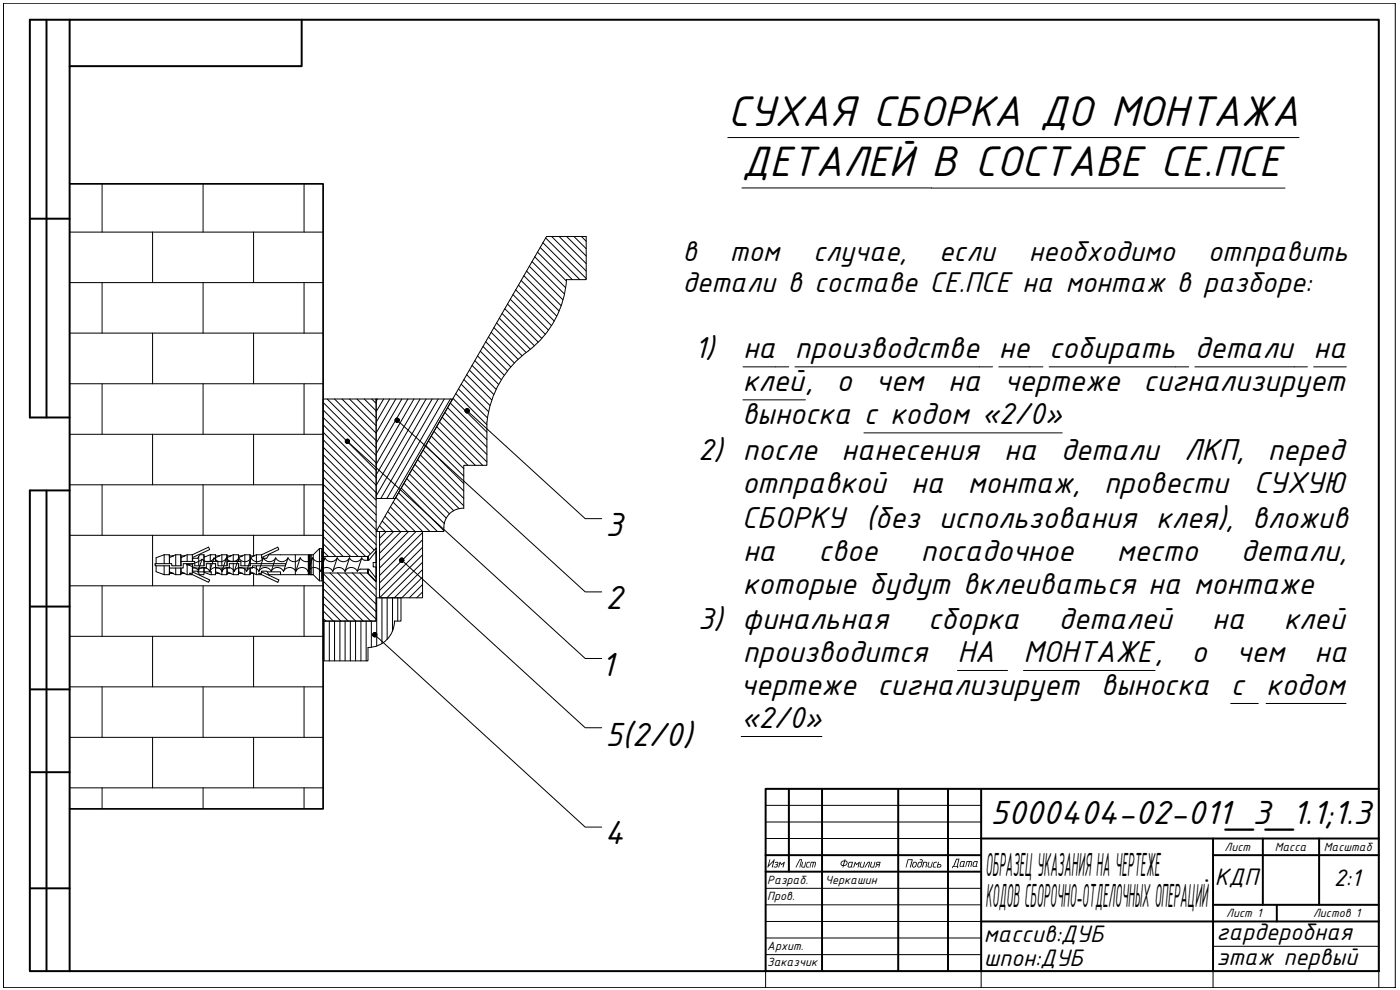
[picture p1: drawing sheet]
<svg xmlns="http://www.w3.org/2000/svg" width="420mm" height="297mm" viewBox="0 0 420 297" stroke-linecap="round" stroke-linejoin="round" font-family="sans-serif">
<g fill="none" stroke="#000" stroke-width=".3">
<path d="M1 1h417.7v295.3h-417.7zM413.8 236.7v59.6M229.8 241.6h64.7M229.8 246.6h64.7M229.8 251.6h64.7M229.8 266.5h64.7M229.8 271.5h64.7M229.8 276.5h64.7M229.8 281.4h64.7M229.8 286.4h64.7M294.5 291.4v4.9M364.1 291.4v4.9"/>
<path d="M364.1 283.9h49.7M413.8 291.4h-184v4.9"/>
</g>
<g fill="none" stroke="#000" stroke-width=".59">
<path d="M14 5.9v119.4M20.9 5.9h392.9v285.5h-392.9zM20.9 5.9h-11.9v119.4h11.9M90.5 5.9v14h-69.6M9 65.6h11.9M14 147.2v144.2M20.9 147.2h-11.9v144.2h11.9M9 182h11.9M9 206.8h11.9M9 231.7h11.9M236.8 236.7v24.8M246.7 236.7v54.7"/>
<path d="M269.6 236.7v54.7M284.5 236.7v54.7M294.5 236.7v54.7M413.8 236.7h-184v54.7M229.8 256.6h64.7M294.5 251.6h119.3M364.1 256.6h49.7M364.1 251.6v39.8M379 251.6v19.9M395.9 251.6v19.9M9 266.5h11.9M229.8 261.5h64.7"/>
<path d="M294.5 276.5h119.3M364.1 271.5h49.7M383.2 271.5v5"/>
</g>
<g fill="#000">
<path d="M234 258.6l.6 .6 .9-.6-.4 1.7-.2-.2 .2-1.1-.6 .5-.4-.5-.3 1.2h-.2zM243.4 258.6h1.4l.1 .4-.4 1.3-.1-.2 .2-1.3h-.4l-.4 1.5 .2-1.5h-.5l-.3 1.5-.2-.1zM260.4 258.6h.7l-.3 1.6-.3-.1 .4-1.3h-.3l-1 1.5-.1-.2zM261.4 258.6l.3 .1-.3 1.3 .7 .1 .4-1.4 .2-.1-.5 1.7h-.8l-.3-.2zM278.7 258.6h.2l-.2 1.5h.6l.4-1.5h.2l-.5 1.7h-.7l-.3-.2zM280.2 258.8l.3-.2h.7v.2l-.8 .2-.2 1 .6 .1v.2h-.6l-.3-.2z"/>
<path d="M263 258.7l1.3-.1-.5 1.7h-.2l.2-.8h-.3l-.8 .8-.1-.1 .6-.7-.3-.3zM263.3 258.9l-.1 .4h.6l.2-.5z"/>
<path d="M292.4 258.7l-.3 1.1 .5 .1 .3-.2 .2-1.1zM292.3 258.5l1.1-.1-.3 1.4 .2 .3h-1.2l-.2-.2z"/>
<path d="M281.5 258.6l.3 .1-.2 .6 .9 .2v.5l-.3 .3-1.1-.1zM281.5 259.5l-.1 .6 .8-.2v-.3z"/>
</g>
<g fill="none" stroke="#000" stroke-width=".3">
<path d="M59.5 171a2.05 2.05 0 0 1 3.4 .4 2.05 2.05 0 0 1 1.9-1.1 2.05 2.05 0 0 1 1.8 1.1M60.6 167.8l-1.1 3.2M60.7 167.8l-2.6 1.3-2.1 .3 1.8 .6 1.7 1M64.2 167.4a2.18 2.18 0 0 1-3.6 .4M64.2 167.4l-1.3 4M64.3 167.4a2.05 2.05 0 0 0 1.8 1.1 2.05 2.05 0 0 0 1.9-1.1 2.05 2.05 0 0 0 1.8 1.1 2.05 2.05 0 0 0 1.9-1.1 2.05 2.05 0 0 0 1.8 1.1 2.05 2.05 0 0 0 1.8-1.1 2.05 2.05 0 0 0 1.9 1.1 2.05 2.05 0 0 0 1.8-1.1M66.6 171.4a2.05 2.05 0 0 1 1.9-1.1 2.05 2.05 0 0 1 1.8 1.1M67.9 167.4l-1.3 4M71.7 167.4l-1.4 4M74 171.4a2.05 2.05 0 0 1 1.9-1.1 2.05 2.05 0 0 1 1.8 1.1 2.05 2.05 0 0 1 1.9-1.1 2.05 2.05 0 0 1 1.8 1.1M75.3 167.4l-1.3 4a2.05 2.05 0 0 0-1.9-1.1 2.05 2.05 0 0 0-1.8 1.1M79 167.4l-1.3 4"/>
<path d="M79.1 167.4a2.05 2.05 0 0 0 1.8 1.1 2.05 2.05 0 0 0 1.8-1.1 2.05 2.05 0 0 0 1.9 1.1 2.05 2.05 0 0 0 1.8-1.1 2.05 2.05 0 0 0 1.9 1.1 2.05 2.05 0 0 0 1.8-1.1 2.05 2.05 0 0 0 1.9 1.1 2.05 2.05 0 0 0 1.8-1.1M81.4 171.4a2.05 2.05 0 0 1 1.8-1.1 2.05 2.05 0 0 1 1.9 1.1M82.7 167.4l-1.3 4M86.4 167.4l-1.3 4M88.8 171.4a2.05 2.05 0 0 1 1.8-1.1 2.05 2.05 0 0 1 1.9 1.1 2.05 2.05 0 0 1 1.8-1.1 2.05 2.05 0 0 1 1.9 1.1M90.1 167.4l-1.3 4a2.05 2.05 0 0 0-1.9-1.1 2.05 2.05 0 0 0-1.8 1.1M93.8 167.4l-1.4 4M93.8 167.4a2.05 2.05 0 0 0 1.9 1.1 2.05 2.05 0 0 0 1.8-1.1 2.05 2.05 0 0 0 1.9 1.1 2.05 2.05 0 0 0 1.8-1.1 2.05 2.05 0 0 0 1.8 1.1 2.05 2.05 0 0 0 1.9-1.1 2.05 2.05 0 0 0 1.8 1.1 2.05 2.05 0 0 0 1.9-1.1l.3 .5 .6 .2M96.2 171.4a2.05 2.05 0 0 1 1.8-1.1 2.05 2.05 0 0 1 1.9 1.1M97.5 167.4l-1.3 4M99.8 171.4a2.05 2.05 0 0 1 1.9-1.1 2.05 2.05 0 0 1 1.8 1.1M101.2 167.4l-1.3 4"/>
<path d="M103.6 171.4a2.05 2.05 0 0 1 1.8-1.1 2.05 2.05 0 0 1 1.9 1.1M104.9 167.4l-1.4 4M108.6 167.4l-1.4 4 .7-.6h2.8l2.2 2.7v-3.4h-.9v-1.3h.9v-3.4l-2.2 2.7h-1.2"/>
</g>
<g fill="none" stroke="#000" stroke-width=".3">
<path d="M46.6 169.4h.1M46.8 169.8v1.7l2.5 .9M49.3 166.5l-2.5 .8v1.8M49.3 166.5v2.6M49.3 169.8v2.6M49.3 166.5h1.5v.3M50.8 166.8l.1 .5M50.8 166.8h1.3l-1.2 .5M50.8 166.5v2.6M50.8 169.8v2.6h-1.5M50.9 171.6l1.2 .4h-1.3zM50.9 170.4h4.1v-1.3h2.8v2.3"/>
<path d="M50.9 167.3v1.8M51.8 172l.9 .4M52.7 166.5v3.3M52.7 170.4v2M52.7 172.4h1.6M52.7 166.5l-.9 .3M52.7 166.5h1.6M54.3 166.5v.3M54.3 166.5v3.3M54.3 170.4v2M54.3 166.8v.5M54.3 166.8h1.2l-1.2 .5"/>
<path d="M54.3 172v.4M54.3 167.3v2.5h-2.8v-.7h-4.9v.7h4.3v1.8M54.3 171.6l1.2 .4h-1.2M54.3 170.4v1.2M54.3 171.6v.4M55.3 172l.9 .4M56.2 166.5v1.9M56.2 169.1v3.3M56.2 172.4h1.5M56.2 166.5l-.9 .3M56.2 166.5h1.5M57.7 166.5l4.9-2.3 .3 .7-5.2 2.4"/>
<path d="M57.7 169.1v2.9h-.8l5.7 2.7 .3-.7-5.2-2.4M57.7 166.5v1.9M57.7 171.4h1.6l.1 .2M57.8 170.4h4.1v-1.3h2.8v2.5M57.8 167.5v.9M59.4 171.6h4v.8M59.4 171.6l.5 .8h1.3v-.7l2.2 .7M59.6 166.9v2.9M59.6 170.4v1.2M59.6 166.9l-.3 .6h-1.6M61.2 166.5h-1.3l-.3 .4M61.2 166.5v.7l1.9-.7"/>
<path d="M61.2 166.5v3.3h-2.8v-1.4h-4.1M61.2 170.4v1.2M63.1 166.5h1.6v1.9M63.1 166.5v1.9M63.1 169.1v2.5M64.7 166.8h1.2l-1.2 .5zM64.7 169.1v3.3h-1.3M64.7 171.6l1.2 .4h-1.2zM64.7 167.3v1.1M64.7 170.4h4.1v-1.3h2.9v2.5M65.6 172l1 .4M66.6 166.5h1.5"/>
<path d="M66.6 166.5v3.3M66.6 170.4v2M66.6 172.4h1.5M66.6 166.5l-1 .3M68.1 166.5v.3M68.1 166.5v3.3M68.1 170.4v2M68.1 166.8l.1 .5M68.1 166.8h1.2l-1.1 .5M68.1 172v.4M68.2 171.6l-.1 .4M68.2 167.3v2.5h-2.8v-1.4h-4.2"/>
<path d="M68.2 171.6l1.1 .4h-1.2M68.2 170.4v1.2M69.1 172l.9 .4h1.6M70 166.5h1.6v.3M70 166.5v1.9M70 169.1v3.3M70 166.5l-.9 .3M71.6 166.5v1.9M71.6 169.1v3.3M71.6 172v.4M71.6 166.8l.1 .5M71.6 166.8h1.2l-1.1 .5"/>
<path d="M71.7 171.6l1.1 .4h-1.2M71.7 167.3v1.1M71.7 171.6l-.1 .4M72.5 172l1 .4M73.5 166.5v3.3M73.5 170.4v2M73.5 172.4h1.5M73.5 166.5l-1 .3M73.5 166.5h1.5M75 166.5l.1 .3M75 166.8h1.3l-1.2 .5zM75 166.5v3.3"/>
<path d="M75.1 169.1h10.6v.7h-9.9v.6h-4.1M75.1 167.3v2.5h-2.8v-1.4h-4.1h4.1M75.1 171.6l-.1-1v1.8M75.1 171.6l1.2 .4h-1.3zM75.1 172l-.1 .4M76 172l.9 .4M76.9 166.5v2.6M76.9 169.8v2.6M76.9 172.4h1.6M76.9 166.5l-.9 .3M76.9 166.5h1.6M78.5 166.5l4.9-2.3 .3 .7-5.2 2.4"/>
<path d="M80.2 171.6h4v.8h-3.5l-.7-1h-1.5v.6h-.9l5.8 2.7 .3-.7-5.2-2.4M88.6 166.5v5.9M92.5 166.5v5.9h.3v-5.9h.3v5.9h.3M93.4 166.5v5.9h.6v-5.9M94 166.5h-13.3l-.7 1h-1.5v-1M94 166.5l1.9-1.9h.7v9.7h-.7l-1.9-1.9h-9.8M95.9 164.6v9.7M96.6 164.7h.4v9.5h-.4"/>
</g>
<path d="M20.9 55.2h76.1v187.5h-76.1" fill="none" stroke="#000" stroke-width=".51"/>
<g fill="none" stroke="#000" stroke-width=".3">
<path d="M30.6 55.2v14.4M60.9 55.2v14.4M91.3 55.2v14.4M20.9 69.6h76.1M45.8 69.6v15.2M76.1 69.6v15.2M158.9 79.9l10 10.1M159.7 78.5l9.7 9.7M160.5 77l9.2 9.3M161.3 75.6l8.7 8.7M162.1 74.3l9.7 9.6M162.9 72.8l11.1 11.1"/>
<path d="M163.8 71.4l12.1 12.2M165.6 71l10.3 10.3M167.8 71l8.1 8.1M170 71l5.9 5.8M172.2 71l3.7 3.6M174.5 71l1.4 1.4M20.9 84.8h76.1M20.9 99.9h76.1M30.6 84.8v15.1M45.8 99.9v15.2M60.9 84.8v15.1M76.1 99.9v15.2"/>
<path d="M91.3 84.8v15.1M147.4 99.7l8.1 8.1M148.2 98.3l8.5 8.4M149 96.9l8.9 8.8M149.8 95.5l9.4 9.3M150.7 94.1l9.7 9.7M151.5 92.6l10 10.1M152.3 91.2l10.3 10.3M153.1 89.8l10.5 10.5M154 88.4l10.6 10.6M154.8 87l10.7 10.7M155.6 85.6l10.7 10.7"/>
<path d="M156.4 84.2l10.7 10.6M157.2 82.7l10.6 10.6M158 81.3l10.4 10.4M20.9 115.1h76.1M30.6 115.1v15.2M60.9 115.1v15.2M91.3 115.1v15.2M98.2 119.7l14.7 14.7M100.4 119.7l12.5 12.5M102.6 119.7l10.3 10.3M104.9 119.7l8 8M107.1 119.7l5.8 5.8"/>
<path d="M109.3 119.7l3.6 3.6M111.6 119.7l1.3 1.3M113.3 119.7l-.4 .7M115.1 119.7l-2.2 3.8M117 119.7l-4.1 7M118.8 119.7l-5.9 10.2M120.6 119.7l-7.7 13.3M122.4 119.7l-9.5 16.5M124.2 119.7l-11.3 19.6M126.1 119.7l-13.2 22.8M127.9 119.7l-15 26M129.7 119.7l-16.8 29.1"/>
<path d="M131.5 119.7l-17.2 29.9M133.3 119.7l-17.2 29.9M135.2 119.7l-17.3 29.9M136 119.5l10.1 10.2M136.8 118.1l9.3 9.3M137.6 116.7l8.6 8.6M138.4 115.3l8.2 8.2M139.2 113.9l7.9 7.8M140.1 112.4l7.5 7.6M140.9 111l7.3 7.4M141.7 109.6l7.2 7.2M142.5 108.2l7.1 7.1"/>
<path d="M143.3 106.8l7.1 7.1M144.1 105.4l7.2 7.2M145 104l7.3 7.3M145.8 102.5l7.5 7.6M146.6 101.1l7.7 7.8M20.9 130.3h76.1M45.8 130.3v15.2M76.1 130.3v15.2M97 138.6l15.9 15.9M97 136.4l15.9 15.9M97 134.2l15.9 15.9M97 131.9l15.9 15.9"/>
<path d="M97 129.7l15.9 15.9M97 127.4l15.9 15.9M97 125.2l15.9 15.9M97 123l15.9 15.9M97 120.7l15.9 16M124.5 139.4l13.3 13.3M125.3 137.9l13.9 13.9M126.2 136.5l13 13.1M127 135.1l12.2 12.2M127.8 133.7l11.4 11.4M128.6 132.3l10.6 10.5M129.4 130.9l9.8 9.7"/>
<path d="M130.2 129.5l10.2 10.1M131 128l11.6 11.6M131.9 126.6l13 13M132.7 125.2l13.4 13.4M133.5 123.8l12.6 12.6M134.4 122.3l11.7 11.9M135.2 120.9l10.9 11M20.9 145.5h76.1M30.6 145.5v15.1M60.9 145.5v15.1M91.3 145.5v15.1M97 156.5l10.5 10.5"/>
<path d="M97 152l14.2 14.2M97 158.7l8.2 8.3M97 154.2l12.7 12.8M97 147.5l15.9 15.9M97 145.3l15.9 15.9M97 143.1l15.9 15.9M97 140.8l15.9 16M97 149.8l15.3 15.3M113.1 159.2l.3 .3M113.9 157.8l1.7 1.7M114.7 156.3l3.2 3.2M115.6 154.9l4.5 4.6"/>
<path d="M115.9 159.5l-2 2M116.4 153.5l5.9 6M117.2 152.1l7.4 7.4M118 150.7l8.8 8.8M118.1 159.5l-4.2 4.2M118.8 149.3l10.2 10.2M119.6 147.8l11.7 11.7M120.4 159.5l-6.5 6.5M120.4 146.4l12.8 12.8M121.3 145l12 12.1M122.1 143.6l11.8 11.8M122.6 159.5l-8.7 8.7"/>
<path d="M122.9 142.2l12 12M123.7 140.8l12.5 12.4M124.9 159.5l-11 10.9M126.8 159.8l-12.9 12.9M20.9 160.6h76.1M20.9 175.8h76.1M30.6 175.8v15.1M45.8 160.6v15.2M60.9 175.8v15.1M76.1 160.6v6.2M76.1 172.1v3.7M91.3 175.8v15.1"/>
<path d="M97 161l6 6M97 178.8l7.5 7.6M97 174.3l12 12.1M97 163.2l3.8 3.8M97 176.6l9.8 9.8M97 165.4l1.5 1.6M97 172.1l14.2 14.3M99 171.9l13.9 13.9M101.3 171.9l11.6 11.7M103.5 171.9l9.4 9.4M105.7 171.9l7.2 7.2M108 171.9l4.9 5"/>
<path d="M110.2 171.9l2.7 2.7M113.1 179.4v14.4M114.6 179.4v13.7M116.2 179.4v12.4M117.8 179.4v10M119.4 179.4v7M126.8 170.9l-8.5 8.5M126.8 175.4l-4 4M126.8 168.7l-10.7 10.7M126.8 173.1l-6.2 6.3M126.8 177.6l-1.8 1.8M126.8 162l-12.9 12.9"/>
<path d="M126.8 164.2l-12.9 13M126.8 166.5l-12.9 12.9M20.9 190.9h76.1M45.8 190.9v15.2M76.1 190.9v15.2M97 183.3l3.1 3.1M97 185.5l.8 .9M97 181l5.3 5.4M97.3 186.4v11.9M98.8 186.4v11.9M100.4 186.4v11.9M102 186.4v11.9"/>
<path d="M103.6 186.4v11.9M105.1 186.4v11.9M106.7 186.4v11.9M108.3 186.4v11.9M109.9 186.4v11.9M111.4 186.4v7.8M20.9 206.1h76.1M30.6 206.1v15.1M60.9 206.1v15.1M91.3 206.1v15.1M20.9 221.2h76.1M20.9 236.4h76.1"/>
<path d="M30.6 236.4v6.3M45.8 221.2v15.2M60.9 236.4v6.3M76.1 221.2v15.2M91.3 236.4v6.3"/>
</g>
<g fill="none" stroke="#000" stroke-width=".3">
<path d="M218.4 41.3h171.5M222.7 56.4h162.9M223 120h18.7M223 110.1h13.7M238.6 110.1h59.3M299.7 110.1h13.3M314.9 110.1h41.8M358.6 110.1h33.8M394.2 110.1h9.9M259.3 129.9h59.5M287.3 201.2h15.1M307.2 201.2h39.5"/>
<path d="M369.3 211.1h8.3M380 211.1h24M222.4 221h24.3"/>
</g>
<path d="M170 83.9h5.9v-12.9h-11.9l-51.1 88.5h20.3v-1.3M170 83.9a29.5 29.5 0 0 1-12.7 22.4 30 30 0 0 0-11.1 20.4l-.1 12.9h-6.9v12.9M97 119.7h15.9v66.7h-15.9zM112.9 119.7h22.9l-17.2 29.9h-5.7zM113.9 159.5h12.9v19.9h-12.9zM139.2 152.5a5.7 5.7 0 0 0-6 5.7M97 167h13.4v1.1v-1.1l2.5-2.5v9.9l-2.5-2.5v-1.1v1.1h-13.4zM118.3 186.4h2v-7h-7.4v7h-15.9v11.9h13.4v-4M118.4 186.3a7.9 7.9 0 0 1-7.9 8" fill="none" stroke="#000" stroke-width=".3"/>
<!-- layer: 0 -->
<g fill="#000" stroke="#000" stroke-width=".3">
<path d="M103.8 132l-.1 .2 .6 .2zM103.7 132.2l.6 .2-.6 .2zM103.7 132.6l.1 .2 .5-.4z"/>
<path d="M103.8 132.8l.3 .2 .2-.6zM104.3 132.4l.1 .6h-.3zM104.3 132.4l.1 .6 .3-.2z"/>
<path d="M104.4 131.8l-.1 .6 .4-.4zM104.1 131.8h.3l-.1 .6zM103.8 132l.5 .4-.2-.6z"/>
<path d="M104.3 132.4l.4 .4 .1-.3zM104.3 132.4l.5-.2v.3zM104.7 132l-.4 .4 .5-.2z"/>
<path d="M118.7 125.6l-.1 .3 .6 .2zM118.6 125.9l.6 .2-.6 .1zM118.6 126.2l.2 .3 .4-.4z"/>
<path d="M119.2 126.1l-.4 .4 .3 .2zM119.2 126.1l.2 .6h-.3zM119.2 126.1l.2 .6 .3-.2z"/>
<path d="M119.3 125.5l-.1 .6 .4-.5zM119 125.5h.3l-.1 .6zM118.7 125.6l.5 .5-.2-.6z"/>
<path d="M119.2 126.1l.5 .4 .1-.3zM119.2 126.1l.6-.2v.3zM119.6 125.6l-.4 .5 .6-.2z"/>
<path d="M139.7 122.8l-.1 .3 .6 .1zM139.6 123.1l.6 .1-.6 .2zM139.6 123.4l.2 .3 .4-.5z"/>
<path d="M140.2 123.2l-.4 .5 .3 .2zM140.2 123.2l.2 .6-.3 .1zM140.2 123.2l.2 .6 .3-.1z"/>
<path d="M140.3 122.6l-.1 .6 .4-.4zM140 122.6h.3l-.1 .6zM139.7 122.8l.5 .4-.2-.6z"/>
<path d="M140.2 123.2l.5 .5 .1-.3zM140.2 123.2l.6-.1v.3zM140.6 122.8l-.4 .4 .6-.1z"/>
<path d="M120.1 167.6l-.1 .3 .6 .2zM120 167.9l.6 .2-.6 .2zM120 168.3l.1 .2 .5-.4z"/>
<path d="M120.6 168.1l-.5 .4 .3 .2zM120.6 168.1l.2 .6h-.4zM120.6 168.1l.2 .6 .2-.2z"/>
<path d="M120.7 167.5l-.1 .6 .4-.5zM120.4 167.5h.3l-.1 .6zM120.1 167.6l.5 .5-.2-.6z"/>
<path d="M120.6 168.1l.4 .4 .2-.3zM120.6 168.1l.5-.2 .1 .3zM121 167.6l-.4 .5 .5-.2z"/>
<path d="M112 190l-.2 .3 .7 .2zM111.8 190.3l.7 .2-.6 .1zM111.9 190.6l.1 .3 .5-.4z"/>
<path d="M112.5 190.5l-.5 .4 .3 .2zM112.5 190.5l.1 .6h-.3zM112.5 190.5l.1 .6 .3-.2z"/>
<path d="M112.6 189.8l-.1 .7 .4-.5zM112.3 189.9l.3-.1-.1 .7zM112 190l.5 .5-.2-.6z"/>
<path d="M112.5 190.5l.4 .4 .2-.3zM112.5 190.5l.6-.3v.4zM112.9 190l-.4 .5 .6-.3z"/>
</g>
<path d="M104.3 132.4l71.3 65.2h5M119.2 126.1l56.4 51.5h5M140.2 123.2l35.4 32.4h5M120.6 168.1l55 50.3h5M112.5 190.5l63.1 57.7h5" fill="none" stroke="#000" stroke-width=".3"/>
<text font-size="13.9" x="218.4" y="37.7">СУХАЯ СБОРКА ДО МОНТАЖА</text>
<text font-size="13.7" x="222.7" y="52.8">ДЕТАЛЕЙ В СОСТАВЕ СЕ.ПСЕ</text>
<g font-size="10.8">
<text x="181.7" y="160.8">3</text>
<text x="181.7" y="182.8">2</text>
<text x="180.5" y="202.8">1</text>
<text x="181.7" y="223.9">5(2/0)</text>
<text x="297.3" y="247.3">5000404-02-011_3_1.1;1.3</text>
<text x="181.4" y="253.4">4</text>
<text x="295.8" y="262.9">ОБРАЗЕЦ УКАЗАНИЯ НА ЧЕРТЕЖЕ</text>
<text x="295.8" y="272.1">КОДОВ СБОРОЧНО-ОТДЕЛОЧНЫХ ОПЕРАЦИЙ</text>
</g>
<g font-size="9.8">
<text x="208.4" y="107.5">1)</text>
<text x="223" y="107.5">на производстве не собирать детали на</text>
<text x="223" y="117.4">клей,</text>
<text x="251" y="117.4">о</text>
<text x="262.7" y="117.4">чем</text>
<text x="284.5" y="117.4">на</text>
<text x="301.4" y="117.4">чертеже</text>
<text x="343.1" y="117.4">сигнализирует</text>
<text x="222.7" y="127.3">выноска с кодом «2/0»</text>
<text x="209.5" y="137.9">2) после</text>
<text x="252.5" y="137.9">нанесения</text>
<text x="301.4" y="137.9">на</text>
<text x="318.3" y="137.9">детали</text>
<text x="355.4" y="137.9">ЛКП,</text>
<text x="380.5" y="137.9">перед</text>
<text x="222.7" y="147.8">отправкой</text>
<text x="273.5" y="147.8">на</text>
<text x="290.5" y="147.8">монтаж,</text>
<text x="331.3" y="147.8">провести</text>
<text x="376.2" y="147.8">СУХУЮ</text>
<text x="222.7" y="158.4">СБОРКУ (без использования клея), вложив</text>
<text x="223" y="168.3">на</text>
<text x="245.7" y="168.3">свое</text>
<text x="276.4" y="168.3">посадочное</text>
<text x="335.2" y="168.3">место</text>
<text x="372.4" y="168.3">детали,</text>
<text x="223" y="178.2">которые будут вклеиваться на монтаже</text>
<text x="209.5" y="188.7">3) финальная</text>
<text x="278.6" y="188.7">сборка</text>
<text x="317.7" y="188.7">деталей</text>
<text x="363.8" y="188.7">на</text>
<text x="385.3" y="188.7">клей</text>
<text x="223" y="198.6">производится</text>
<text x="287.3" y="198.6">НА</text>
<text x="307.2" y="198.6">МОНТАЖЕ,</text>
<text x="357.6" y="198.6">о</text>
<text x="371" y="198.6">чем</text>
<text x="394.5" y="198.6">на</text>
<text x="222.2" y="208.5">чертеже сигнализирует выноска с кодом</text>
<text x="222.4" y="218.5">«2/0»</text>
</g>
<g font-size="9.3">
<text x="204.8" y="78.2">в</text>
<text x="219.1" y="78.2">том</text>
<text x="244" y="78.2">случае,</text>
<text x="281.9" y="78.2">если</text>
<text x="308.7" y="78.2">необходимо</text>
<text x="362.5" y="78.2">отправить</text>
<text x="204.8" y="87.7">детали в составе СЕ.ПСЕ на монтаж в разборе:</text>
</g>
<g font-size="7.7">
<text x="364.6" y="265.6">КДП</text>
<text x="400.3" y="266">2:1</text>
<text x="295.2" y="282.8">массив:ДУБ</text>
<text x="365.1" y="282">гардеробная</text>
<text x="295.2" y="289.8">шпон:ДУБ</text>
<text x="365.1" y="289.5">этаж первый</text>
</g>
<g font-size="3.9">
<text x="367.5" y="255.3">Лист</text>
<text x="382.6" y="255.3">Масса</text>
<text x="397.3" y="255.3">Масштаб</text>
<text x="230" y="260.3">Изм</text>
<text x="238.5" y="260.3">Лист</text>
<text x="251.7" y="260.3">Фамилия</text>
<text x="271.5" y="260.3">Подпись</text>
<text x="285.5" y="260.1">Дата</text>
<text x="230.3" y="265.1">Разраб.</text>
<text x="247.7" y="265.1">Черкашин</text>
<text x="230.3" y="270.1">Пров.</text>
<text x="368" y="275.2">Лист 1</text>
<text x="394.1" y="275.2">Листов 1</text>
<text x="230.3" y="285">Архит.</text>
<text x="230.3" y="290">Заказчик</text>
</g>
</svg>
